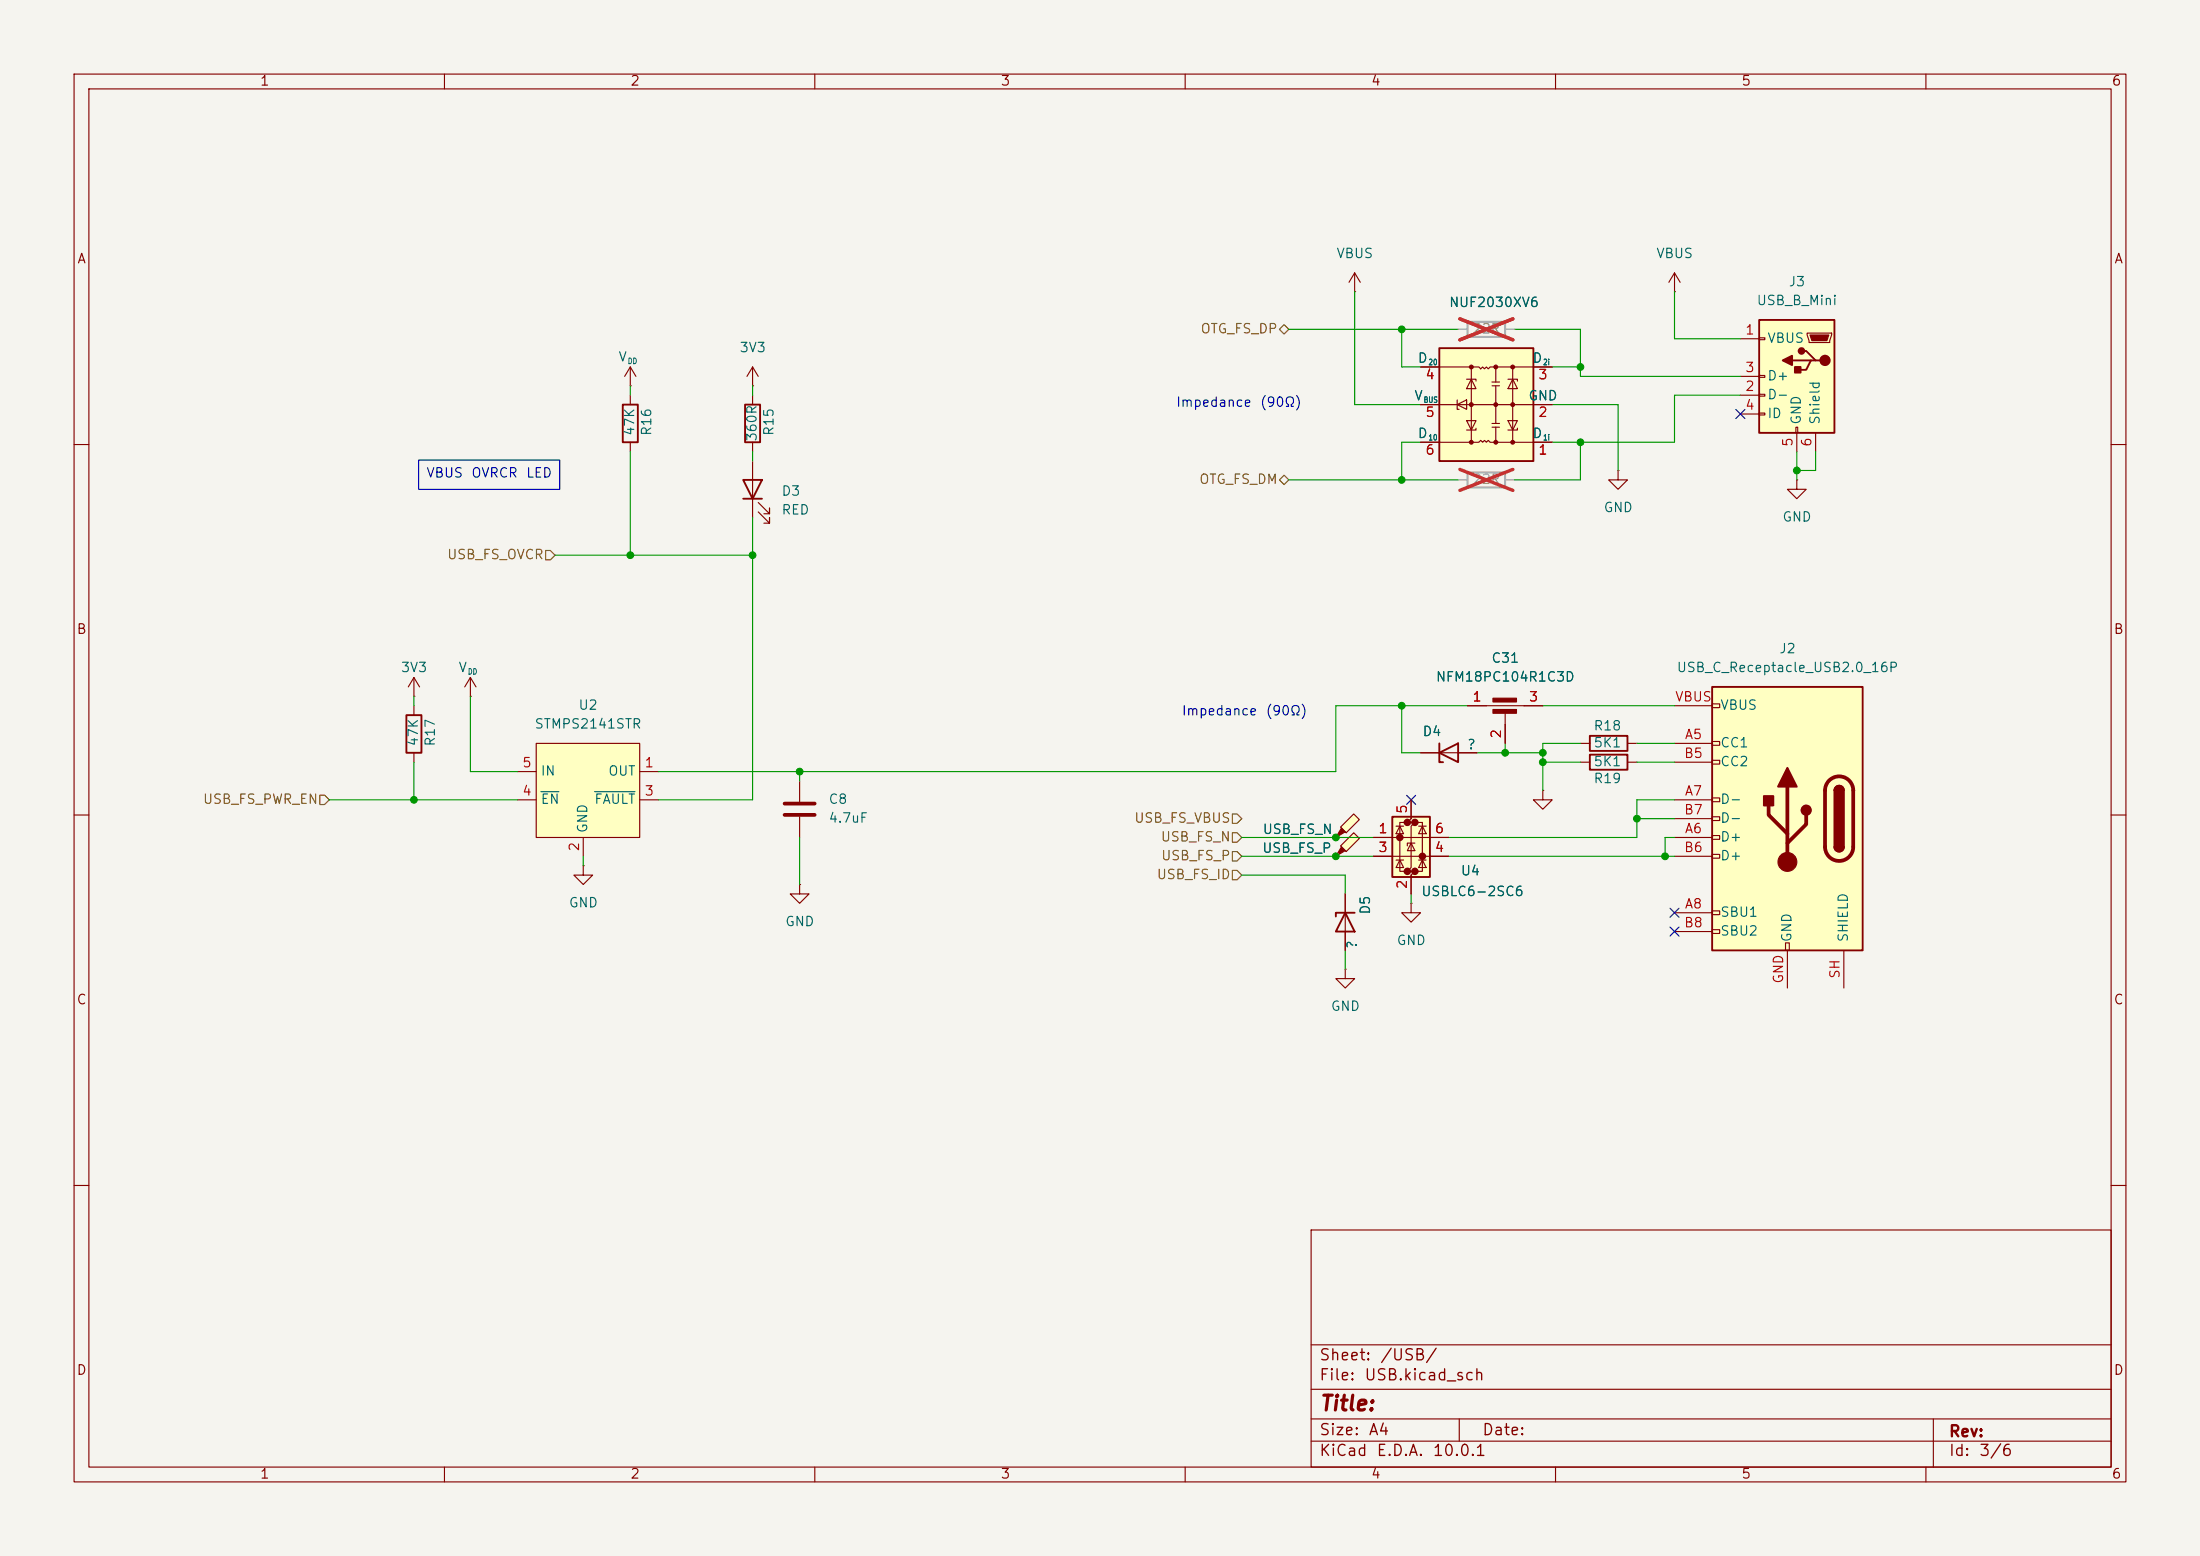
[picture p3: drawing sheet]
<svg xmlns="http://www.w3.org/2000/svg" width="297mm" height="210mm" viewBox="0 0 297 210" stroke-linecap="round" stroke-linejoin="round" font-family="sans-serif">
<path d="M0 0h297v210h-297z" fill="#f5f4ef" stroke="#f5f4ef" stroke-width=".14"/>
<g fill="none" stroke="#840000" stroke-width=".15">
<path d="M10 10h277v190h-277zM12 12h273v186h-273zM60 10v2M110 10v2M160 10v2M210 10v2M260 10v2M182.9 39.4h.1M182.9 36.8l.7 1.3M182.9 36.8l-.8 1.3M182.9 36.8v2.6M10 60h2"/>
<path d="M285 60h2M10 110h2M78.7 116.8v1.3h1.3l-1.3 1.3-1.2-1.3h1.2M78.7 116.8h.1M285 110h2M10 160h2M177 166h108v32h-108zM285 160h2M60 198v2M110 198v2M160 198v2M177 194.5h108"/>
<path d="M177 191.5h108M177 187.5h108M177 181.5h108M197 191.5v3M210 198v2M260 198v2M261 191.5v6.5"/>
</g>
<path d="M72.4 100.3h14v12.7h-14z" fill="#ffffc2"/>
<g fill="none" stroke="#840000" stroke-width=".15">
<path d="M85.1 52.1h.1M85.1 49.5v2.6M85.1 53.3v1.3M85.1 59.7v1.3M85.1 49.5l-.8 1.3M85.1 49.5l.8 1.3M101.6 53.3v1.3M101.6 59.7v1.3M55.9 94h.1M55.9 91.4l-.8 1.3M55.9 91.4l.7 1.3M55.9 91.4v2.6"/>
<path d="M55.9 95.3v1.2M63.5 94h.1M63.5 91.4l-.8 1.3M63.5 91.4l.8 1.3M63.5 91.4v2.6M55.9 101.6v1.3M69.8 104.1h2.6M69.8 108h2.6M72.4 100.3h14v12.7h-14zM78.7 113v2.6M86.4 104.1h2.5M86.4 108h2.5"/>
</g>
<path d="M73 106.8h2.5M80.3 106.8h5.4" fill="none" stroke="#006464" stroke-width=".15"/>
<path d="M84.1 54.6h2v5.1h-2zM100.6 54.6h2v5.1h-2zM54.9 96.5h2v5.1h-2z" fill="none" stroke="#840000" stroke-width=".25"/>
<path d="M198.1 63.8h5.1v2h-5.1z" fill="none" stroke="#9c9b98" stroke-width=".25"/>
<path d="M196.8 64.8h1.3M203.2 64.8h1.3" fill="none" stroke="#9c9b98" stroke-width=".15"/>
<path d="M197.1 63.4l7.1 2.8M204.2 63.4l-7.1 2.8" fill="none" stroke="#e12e31" stroke-width=".46"/>
<path d="M237.5 43.2h10.1v15.2h-10.1z" fill="#ffffc2"/>
<path d="M237.5 43.2h10.1v15.2h-10.1zM241.9 48.6h2.6M243.2 47.4h.6l1.3 1.2h.6M245.1 48.6h-.6l-.7 1.3h-1.2" fill="none" stroke="#840000" stroke-width=".25"/>
<path d="M234.9 45.7h2.6M234.9 53.3h2.6M234.9 50.8h2.6M234.9 55.9h2.6M237.5 45.6h.8v.2h-.8zM237.5 50.7h.8v.2h-.8zM237.5 53.2h.8v.3h-.8zM237.5 55.8h.8v.2h-.8zM242.4 57.7h.3v.7h-.3zM242.6 58.4v2.6M244 45h3.3v.2l-.3 1h-2.8zM245.1 58.4v2.6" fill="none" stroke="#840000" stroke-width=".15"/>
<path d="M244.3 45.2h2.6l-.3 .8h-2z" fill="#840000" stroke="#840000" stroke-width=".15"/>
<g fill="#840000" stroke="#840000" stroke-width=".25">
<path d="M242.3 49.5h.8v.8h-.8z"/>
<path d="M240.7 48.6l1.2-.6v1.3z"/>
<circle cx="246.4" cy="48.6" r=".63"/>
<circle cx="243.2" cy="47.4" r=".38"/>
</g>
<path d="M198.1 43.4h5.1v2.1h-5.1z" fill="none" stroke="#9c9b98" stroke-width=".25"/>
<path d="M196.8 44.5h1.3M203.2 44.5h1.3" fill="none" stroke="#9c9b98" stroke-width=".15"/>
<path d="M197.1 43l7.1 2.9M204.2 43l-7.1 2.9" fill="none" stroke="#e12e31" stroke-width=".46"/>
<path d="M194.3 47h12.7v15.2h-12.7z" fill="#ffffc2"/>
<path d="M194.3 47h12.7v15.2h-12.7z" fill="none" stroke="#840000" stroke-width=".25"/>
<g fill="#840000" stroke="#840000" stroke-width=".15">
<circle cx="198.6" cy="59.7" r=".25"/>
<circle cx="201.9" cy="59.7" r=".25"/>
<circle cx="204.2" cy="59.7" r=".25"/>
<circle cx="198.6" cy="54.6" r=".25"/>
<circle cx="201.9" cy="54.6" r=".25"/>
<circle cx="204.2" cy="54.6" r=".25"/>
<circle cx="198.6" cy="49.5" r=".25"/>
<circle cx="201.9" cy="49.5" r=".25"/>
<circle cx="204.2" cy="49.5" r=".25"/>
</g>
<g fill="none" stroke="#840000" stroke-width=".15">
<path d="M226.1 39.4h.1M226.1 36.8l.7 1.3M226.1 36.8l-.8 1.3M226.1 36.8v2.6M191.8 59.7h7.8l.3-.3 .3 .3 .2-.3 .3 .3 .2-.3 .3 .3h8.3M191.8 49.5h7.8l.3 .3 .3-.3 .2 .3 .3-.3 .2 .3 .3-.3h8.3M191.8 54.6h17.7M196.7 54v1.2h.3M196.7 54.6l1.3-.6v1.2zM198 56.8h1.3l-.7 1.2zM198 51.2h1.3v.2M198.6 51.2l.7 1.3h-1.3z"/>
<path d="M198.6 49.5v10.2M199.3 57.8v.2h-1.3M201.4 57.7h1M201.4 57.2h1M201.4 52.1h1M201.4 51.6h1M201.9 49.5v2.1M201.9 52.1v5.1M201.9 57.7v2M203.6 56.8h1.3l-.7 1.2zM203.6 51.2h1.3v.2M204.2 51.2l.7 1.3h-1.3z"/>
<path d="M204.2 49.5v10.2M204.9 57.8v.2h-1.3M218.4 63.5v1.3h-1.2l1.2 1.2 1.3-1.2h-1.3M218.4 63.5h.1M242.6 64.8v1.2h-1.3l1.3 1.3 1.2-1.3h-1.2M242.6 64.8h.1M107.9 105.4v2.8M107.9 110.2v2.8"/>
</g>
<path d="M105.9 108.5h4.1M105.9 110h4.1" fill="none" stroke="#840000" stroke-width=".51"/>
<path d="M231.1 92.7h20.4v35.6h-20.4z" fill="#ffffc2"/>
<g fill="none" stroke="#840000" stroke-width=".15">
<path d="M198.1 95.3h10.2M203.2 96v4.3M226.1 95.3h5M231.1 95h1.1v.5h-1.1zM226.1 100.3h5M226.1 113h5M226.1 108h5M226.1 102.9h5M226.1 115.6h5M226.1 110.5h5M231.1 100.1h1.1v.5h-1.1zM231.1 102.6h1.1v.5h-1.1z"/>
<path d="M231.1 107.7h1.1v.5h-1.1zM231.1 110.2h1.1v.5h-1.1zM231.1 112.8h1.1v.5h-1.1zM231.1 115.3h1.1v.5h-1.1zM181.6 130.8v1.3h1.3l-1.3 1.3-1.3-1.3h1.3M181.6 130.8h.1M181.6 120.7v7.6M190.5 121.9v1.3h1.3l-1.3 1.3-1.3-1.3h1.3M190.5 121.9h.1M226.1 123.2h5M226.1 125.7h5M231.1 122.9h1.1v.5h-1.1z"/>
<path d="M231.1 125.5h1.1v.5h-1.1zM241 127.3h.6v1h-.6zM241.3 128.3v5.1M248.9 128.3v5.1"/>
</g>
<path d="M231.1 92.7h20.4v35.6h-20.4zM247.6 106.7a.64 .64 0 0 1 .7-.7 .64 .64 0 0 1 .6 .7M247.6 114.3a.64 .64 0 0 0 .7 .6 .64 .64 0 0 0 .6-.6M181.6 123.2l1.3 2.5h-2.6zM182.9 123.2h-2.6v.5" fill="none" stroke="#840000" stroke-width=".25"/>
<path d="M238.8 108.7v1.3l2.5 2.5M241.3 106.2v10.1M243.8 110v1.3l-2.5 2.5M246.9 105.3a1.9 1.9 0 0 1 2.1-.4 1.9 1.9 0 0 1 1.2 1.8v7.6a1.91 1.91 0 0 1-1.9 1.9 1.91 1.91 0 0 1-1.9-1.9v-7.6a1.9 1.9 0 0 1 .5-1.4z" fill="none" stroke="#840000" stroke-width=".51"/>
<g fill="#840000" stroke="#840000" stroke-width=".25">
<path d="M247.6 106.7h1.3v7.6h-1.3z"/>
<path d="M247.8 106.2a.64 .64 0 0 1 .7-.1 .64 .64 0 0 1 .4 .6h-1.3z"/>
<path d="M247.6 114.3h1.3a.64 .64 0 0 1-.6 .6 .64 .64 0 0 1-.7-.6z"/>
<path d="M241.3 103.6l1.3 2.6h-2.6z"/>
<path d="M238.1 107.4h1.3v1.3h-1.3z"/>
<circle cx="243.8" cy="109.3" r=".63"/>
</g>
<g fill="#840000" stroke="#840000" stroke-width=".15">
<path d="M201.5 95.8h3.2v.5h-3.2z"/>
<path d="M201.5 94.2h3.2v.5h-3.2z"/>
<circle cx="241.3" cy="116.3" r="1.27"/>
</g>
<path d="M188 110.2h5v8.2h-5z" fill="#ffffc2"/>
<g fill="#840000" stroke="#840000" stroke-width=".51">
<circle cx="189" cy="113" r=".25"/>
<circle cx="190" cy="111" r=".25"/>
<circle cx="190" cy="117.6" r=".25"/>
<circle cx="191" cy="111" r=".25"/>
<circle cx="191" cy="117.6" r=".25"/>
<circle cx="192" cy="115.6" r=".25"/>
</g>
<g fill="none" stroke="#840000" stroke-width=".15">
<path d="M185.4 113h10.2M185.4 115.6h10.2M188.5 116.1h1M188.5 111.5h1M189 111.5l.5 1h-1zM189 116.1l.5 1h-1zM190 111h-1v6.6h1M190.5 108v2.5l-.5 .5h1l-.5 .5v5.6l-.5 .5h1l-.5 .5v2.6M190.5 113.8l.5 1h-1zM191 113.8h-1v.4M191 111h1v6.6h-1M191.5 116.1h1"/>
<path d="M191.5 111.5h1M191.8 101.6h7.6M192 111.5l.5 1h-1zM192 116.1l.5 1h-1zM208.3 106.7v1.3h1.2l-1.2 1.2-1.3-1.2h1.3M208.3 106.7h.1M213.4 102.9h1.2M213.4 100.3h1.2M219.7 102.9h1.3M219.7 100.3h1.3"/>
</g>
<path d="M214.6 99.3h5.1v2h-5.1zM188 110.2h5v8.2h-5zM194.3 100.3v2.6h.5M194.3 101.6l2.5-1.3v2.6zM214.6 101.9h5.1v2h-5.1z" fill="none" stroke="#840000" stroke-width=".25"/>
<path d="M181 111.6l1.8-1.7 .7 .7-1.8 1.8z" fill="#ffffc2"/>
<path d="M181.1 111.8l.5 .5-1.3 .7z" fill="#840000" stroke="#840000" stroke-width=".15"/>
<path d="M107.9 119.4v1.3h1.3l-1.3 1.2-1.2-1.2h1.2M107.9 119.4h.1M180.3 113h.1M181 111.6l1.8-1.7 .7 .7-1.8 1.8z" fill="none" stroke="#840000" stroke-width=".15"/>
<path d="M181 114.2l1.8-1.8 .7 .8-1.8 1.7z" fill="#ffffc2"/>
<path d="M181.1 114.3l.5 .5-1.3 .8z" fill="#840000" stroke="#840000" stroke-width=".15"/>
<g fill="none" stroke="#840000" stroke-width=".15">
<path d="M101.6 52.1h.1M101.6 49.5l-.8 1.3M101.6 49.5l.8 1.3M101.6 49.5v2.6M191.8 59.7h2.5M191.8 54.6h2.5M191.8 49.5h2.5M207 59.7h2.5M207 54.6h2.5M207 49.5h2.5M101.6 62.2v7.7M102.4 69.1l1.5 1.5v-.7v.7h-.8"/>
<path d="M102.4 67.8l1.5 1.5v-.7v.7h-.8M198.1 95.3h2.6M203.2 97.8v2.5M205.7 95.3h2.6M180.3 115.6h.1M180.3 113h.1M181 114.2l1.8-1.8 .7 .8-1.8 1.7zM185.4 113h2.6M185.4 115.6h2.6M190.5 108v2.5M190.5 118.1v2.6M191.8 101.6h2.5"/>
<path d="M193 113h2.6M193 115.6h2.6M196.8 101.6h2.6M181.6 120.7v2.5M181.6 125.7v2.6"/>
</g>
<path d="M100.3 64.8h2.6l-1.3 2.5zM100.3 67.3h2.6" fill="none" stroke="#840000" stroke-width=".25"/>
<path d="M172.7 44.5l.7-.7 .6 .7-.6 .6zM73.7 74.3h.6l.6 .6-.6 .7h-.6zM172.7 64.8l.7-.7 .6 .7-.6 .6zM43.2 107.3h.6l.6 .7-.6 .6h-.6zM166.4 117.5h.6l.6 .6-.6 .6h-.6zM166.4 109.9h.6l.6 .6-.6 .6h-.6zM166.4 112.4h.6l.6 .6-.6 .7h-.6zM166.4 114.9h.6l.6 .7-.6 .6h-.6z" fill="none" stroke="#725600" stroke-width=".15"/>
<g fill="none" stroke="#009600" stroke-width=".15">
<path d="M182.9 39.4v15.2h8.9M226.1 39.4v6.3h8.8M85.1 52.1v1.2M101.6 52.1v1.2M174 44.5h22.8M189.2 44.5v5h2.6M191.8 59.7h-2.6v5.1M204.5 44.5h8.9v6.3h21.5M209.5 54.6h8.9v8.9M209.5 49.5h3.9M213.4 59.7v5.1h-8.9M234.9 53.3h-8.8v6.4h-16.6"/>
<path d="M74.9 74.9h26.7M85.1 61v13.9M101.6 69.9v38.1h-12.7M101.6 61v1.2M174 64.8h22.8M242.6 61v3.8M245.1 61v2.5h-2.5M55.9 94v1.3M63.5 94v10.1h6.3M189.2 95.3v6.3h2.6M198.1 95.3h-17.8v8.8h-91.4M208.3 95.3h17.8"/>
<path d="M44.4 108h25.4M55.9 102.9v5.1M78.7 115.6v1.2M107.9 104.1v1.3M107.9 113v6.4M167.6 115.6h17.8M167.6 113h17.8M167.6 118.1h14v2.6M195.6 115.6h30.5M199.4 101.6h8.9M203.2 100.3v1.3M208.3 102.9h5.1"/>
<path d="M213.4 100.3h-5.1v6.4M221 100.3h5.1M221 110.5h5.1M221 102.9h5.1M226.1 108h-5.1v5h-25.4M226.1 113h-1.3v2.6M181.6 128.3v2.5M190.5 120.7v1.2"/>
</g>
<path d="M234.3 55.3l1.3 1.2M235.6 55.3l-1.3 1.2M189.9 107.3l1.2 1.3M191.1 107.3l-1.2 1.3M225.5 122.6l1.2 1.2M225.5 125.1l1.2 1.2M226.7 122.6l-1.2 1.2M226.7 125.1l-1.2 1.2" fill="none" stroke="#000084" stroke-width=".15"/>
<path d="M56.5 62.1h19.1v3.9h-19.1z" fill="none" stroke="#0000c2" stroke-width=".15"/>
<path d="M196.8 44.5h1.3M203.2 44.5h1.3" fill="none" stroke="#9c9b98" stroke-width=".15"/>
<path d="M197.1 43l7.1 2.9M204.2 43l-7.1 2.9" fill="none" stroke="#e12e31" stroke-width=".46"/>
<g fill="#009600" stroke="#009600" stroke-width=".14">
<circle cx="107.9" cy="104.1" r=".46"/>
<circle cx="101.6" cy="74.9" r=".46"/>
<circle cx="180.3" cy="115.6" r=".46"/>
<circle cx="180.3" cy="113" r=".46"/>
<circle cx="55.9" cy="108" r=".46"/>
<circle cx="85.1" cy="74.9" r=".46"/>
<circle cx="242.6" cy="63.5" r=".46"/>
<circle cx="189.2" cy="64.8" r=".46"/>
<circle cx="213.4" cy="49.5" r=".46"/>
<circle cx="213.4" cy="59.7" r=".46"/>
<circle cx="189.2" cy="44.5" r=".46"/>
<circle cx="221" cy="110.5" r=".46"/>
<circle cx="224.8" cy="115.6" r=".46"/>
<circle cx="208.3" cy="102.9" r=".46"/>
<circle cx="208.3" cy="101.6" r=".46"/>
<circle cx="203.2" cy="101.6" r=".46"/>
<circle cx="189.2" cy="95.3" r=".46"/>
</g>
<text font-size="2" fill="#840000" x="178" y="190.9">Title:</text>
<g font-size="1.5" fill="#840000">
<text x="178" y="184">Sheet:</text>
<text x="186.2" y="184">/USB/</text>
<text x="178" y="186.7">File:</text>
<text x="184.1" y="186.7">USB.kicad_sch</text>
<text x="178" y="196.9">KiCad</text>
<text x="178" y="194.1">Size:</text>
<text x="184.7" y="194.1">A4</text>
<text x="185.7" y="196.9">E.D.A.</text>
<text x="193.3" y="196.9">10.0.1</text>
<text x="200" y="194.1">Date:</text>
<text x="263" y="194.3">Rev:</text>
<text x="263" y="196.9">Id:</text>
<text x="267.1" y="196.9">3/6</text>
</g>
<g font-size="1.3" fill="#840000">
<text x="35" y="11.9">1</text>
<text x="85" y="11.9">2</text>
<text x="135" y="11.9">3</text>
<text x="185" y="11.9">4</text>
<text x="235" y="11.9">5</text>
<text x="285" y="11.9">6</text>
<text x="10.3" y="35.9">A</text>
<text x="285.3" y="35.9">A</text>
<text x="10.3" y="85.9">B</text>
<text x="285.3" y="85.9">B</text>
<text x="10.3" y="135.9">C</text>
<text x="285.3" y="135.9">C</text>
<text x="10.3" y="185.9">D</text>
<text x="285.3" y="185.9">D</text>
<text x="35" y="199.9">1</text>
<text x="85" y="199.9">2</text>
<text x="135" y="199.9">3</text>
<text x="185" y="199.9">4</text>
<text x="235" y="199.9">5</text>
<text x="285" y="199.9">6</text>
</g>
<g font-size="1.3" fill="#006464">
<text x="180.3" y="35.2">VBUS</text>
<text x="223.5" y="35.2">VBUS</text>
<text x="195.5" y="41.8">NUF2030XV6</text>
<text x="237.1" y="41.5">USB_B_Mini</text>
<text x="241.4" y="39">J3</text>
<text x="99.7" y="47.9">3V3</text>
<text x="238.5" y="46.6">VBUS</text>
<text x="83.4" y="49.1">V</text>
<text x="191.3" y="49.3">D</text>
<text x="206.8" y="49.3">D</text>
<text x="238.5" y="51.7">D+</text>
<text x="86" y="58.9" transform="rotate(-90 86 58.9)">47K</text>
<text x="88.2" y="58.9" transform="rotate(-90 88.2 58.9)">R16</text>
<text x="102.5" y="59.7" transform="rotate(-90 102.5 59.7)">360R</text>
<text x="104.7" y="58.9" transform="rotate(-90 104.7 58.9)">R15</text>
<text x="190.8" y="54.4">V</text>
<text x="191.3" y="59.4">D</text>
<text x="206.2" y="54.4">GND</text>
<text x="206.8" y="59.4">D</text>
<text x="238.5" y="54.2">D-</text>
<text x="238.5" y="56.7">ID</text>
<text x="243.4" y="57.4" transform="rotate(-90 243.4 57.4)">GND</text>
<text x="246" y="57.4" transform="rotate(-90 246 57.4)">Shield</text>
<text x="105.4" y="67.2">D3</text>
<text x="105.4" y="69.8">RED</text>
<text x="216.4" y="69.4">GND</text>
<text x="240.5" y="70.7">GND</text>
<text x="201.3" y="89.8">C31</text>
<text x="240.1" y="88.5">J2</text>
<text x="54" y="91">3V3</text>
<text x="61.8" y="91">V</text>
<text x="193.8" y="92.3">NFM18PC104R1C3D</text>
<text x="226.3" y="91">USB_C_Receptacle_USB2.0_16P</text>
<text x="56.7" y="100.8" transform="rotate(-90 56.7 100.8)">47K</text>
<text x="59" y="100.8" transform="rotate(-90 59 100.8)">R17</text>
<text x="72.1" y="98.7">STMPS2141STR</text>
<text x="78" y="96.1">U2</text>
<text x="192" y="99.7">D4</text>
<text x="198" y="101.4">?</text>
<text x="215" y="98.9">R18</text>
<text x="215" y="101.2">5K1</text>
<text x="232.2" y="101.2">CC1</text>
<text x="232.2" y="96.1">VBUS</text>
<text x="72.9" y="105">IN</text>
<text x="82" y="105">OUT</text>
<text x="215" y="106">R19</text>
<text x="215" y="103.7">5K1</text>
<text x="232.2" y="103.7">CC2</text>
<text x="72.9" y="108.8">EN</text>
<text x="79.6" y="112.5" transform="rotate(-90 79.6 112.5)">GND</text>
<text x="80.1" y="108.8">FAULT</text>
<text x="111.8" y="108.8">C8</text>
<text x="111.8" y="111.4">4.7uF</text>
<text x="170.4" y="112.9">USB_FS_N</text>
<text x="232.2" y="113.9">D+</text>
<text x="232.2" y="108.8">D-</text>
<text x="232.2" y="111.4">D-</text>
<text x="170.3" y="115.4">USB_FS_P</text>
<text x="197.1" y="118.5">U4</text>
<text x="232.2" y="116.4">D+</text>
<text x="76.7" y="122.8">GND</text>
<text x="105.9" y="125.3">GND</text>
<text x="185.3" y="123.5" transform="rotate(-90 185.3 123.5)">D5</text>
<text x="191.8" y="121.3">USBLC6-2SC6</text>
<text x="232.2" y="124.1">SBU1</text>
<text x="183.5" y="128.2" transform="rotate(-90 183.5 128.2)">?</text>
<text x="188.5" y="127.9">GND</text>
<text x="232.2" y="126.6">SBU2</text>
<text x="242.2" y="127.3" transform="rotate(-90 242.2 127.3)">GND</text>
<text x="249.8" y="127.3" transform="rotate(-90 249.8 127.3)">SHIELD</text>
<text x="179.6" y="136.8">GND</text>
</g>
<g font-size="1.3" fill="#725600">
<text x="162" y="45.3">OTG_FS_DP</text>
<text x="161.8" y="65.6">OTG_FS_DM</text>
<text x="60.3" y="75.8">USB_FS_OVCR</text>
<text x="27.3" y="108.8">USB_FS_PWR_EN</text>
<text x="153" y="111.4">USB_FS_VBUS</text>
<text x="156.6" y="113.9">USB_FS_N</text>
<text x="156.1" y="119">USB_FS_ID</text>
<text x="156.7" y="116.4">USB_FS_P</text>
</g>
<g font-size="1.3" fill="#939391">
<text x="198.7" y="45.3">22R</text>
<text x="198.7" y="65.6">22R</text>
</g>
<g font-size="1.3" fill="#a90000">
<text x="235.5" y="45.5">1</text>
<text x="192.3" y="51.5">4</text>
<text x="207.6" y="51.5">3</text>
<text x="235.5" y="53.1">2</text>
<text x="235.5" y="50.5">3</text>
<text x="192.3" y="56.6">5</text>
<text x="207.6" y="56.6">2</text>
<text x="235.5" y="55.6">4</text>
<text x="192.3" y="61.7">6</text>
<text x="207.6" y="61.7">1</text>
<text x="242.3" y="60.4" transform="rotate(-90 242.3 60.4)">5</text>
<text x="244.9" y="60.4" transform="rotate(-90 244.9 60.4)">6</text>
<text x="198.7" y="95">1</text>
<text x="206.3" y="95">3</text>
<text x="226" y="95">VBUS</text>
<text x="202.9" y="99.8" transform="rotate(-90 202.9 99.8)">2</text>
<text x="227.3" y="100.1">A5</text>
<text x="70.4" y="107.7">4</text>
<text x="70.4" y="103.9">5</text>
<text x="86.9" y="103.9">1</text>
<text x="86.9" y="107.7">3</text>
<text x="227.3" y="102.6">B5</text>
<text x="227.3" y="107.7">A7</text>
<text x="186" y="112.8">1</text>
<text x="190.2" y="109.9" transform="rotate(-90 190.2 109.9)">5</text>
<text x="193.6" y="112.8">6</text>
<text x="227.3" y="110.2">B7</text>
<text x="227.3" y="112.8">A6</text>
<text x="78.5" y="115" transform="rotate(-90 78.5 115)">2</text>
<text x="186" y="115.3">3</text>
<text x="193.6" y="115.3">4</text>
<text x="227.3" y="115.3">B6</text>
<text x="190.2" y="120.1" transform="rotate(-90 190.2 120.1)">2</text>
<text x="227.3" y="125.5">B8</text>
<text x="227.3" y="122.9">A8</text>
<text x="241" y="132.8" transform="rotate(-90 241 132.8)">GND</text>
<text x="248.7" y="132.2" transform="rotate(-90 248.7 132.2)">SH</text>
</g>
<g font-size="1.3" fill="#0000c2">
<text x="158.7" y="55.2">Impedance</text>
<text x="170" y="55.2">(90Ω)</text>
<text x="57.5" y="64.8">VBUS</text>
<text x="63.5" y="64.8">OVRCR</text>
<text x="70.9" y="64.8">LED</text>
<text x="159.4" y="96.9">Impedance</text>
<text x="170.8" y="96.9">(90Ω)</text>
</g>
<g font-size=".8" fill="#006464">
<text x="84.7" y="49.3">DD</text>
<text x="192.8" y="49.5">20</text>
<text x="208.3" y="49.5">2i</text>
<text x="192.1" y="54.5">BUS</text>
<text x="192.8" y="59.6">10</text>
<text x="208.3" y="59.6">1i</text>
<text x="63.1" y="91.2">DD</text>
</g>
</svg>
